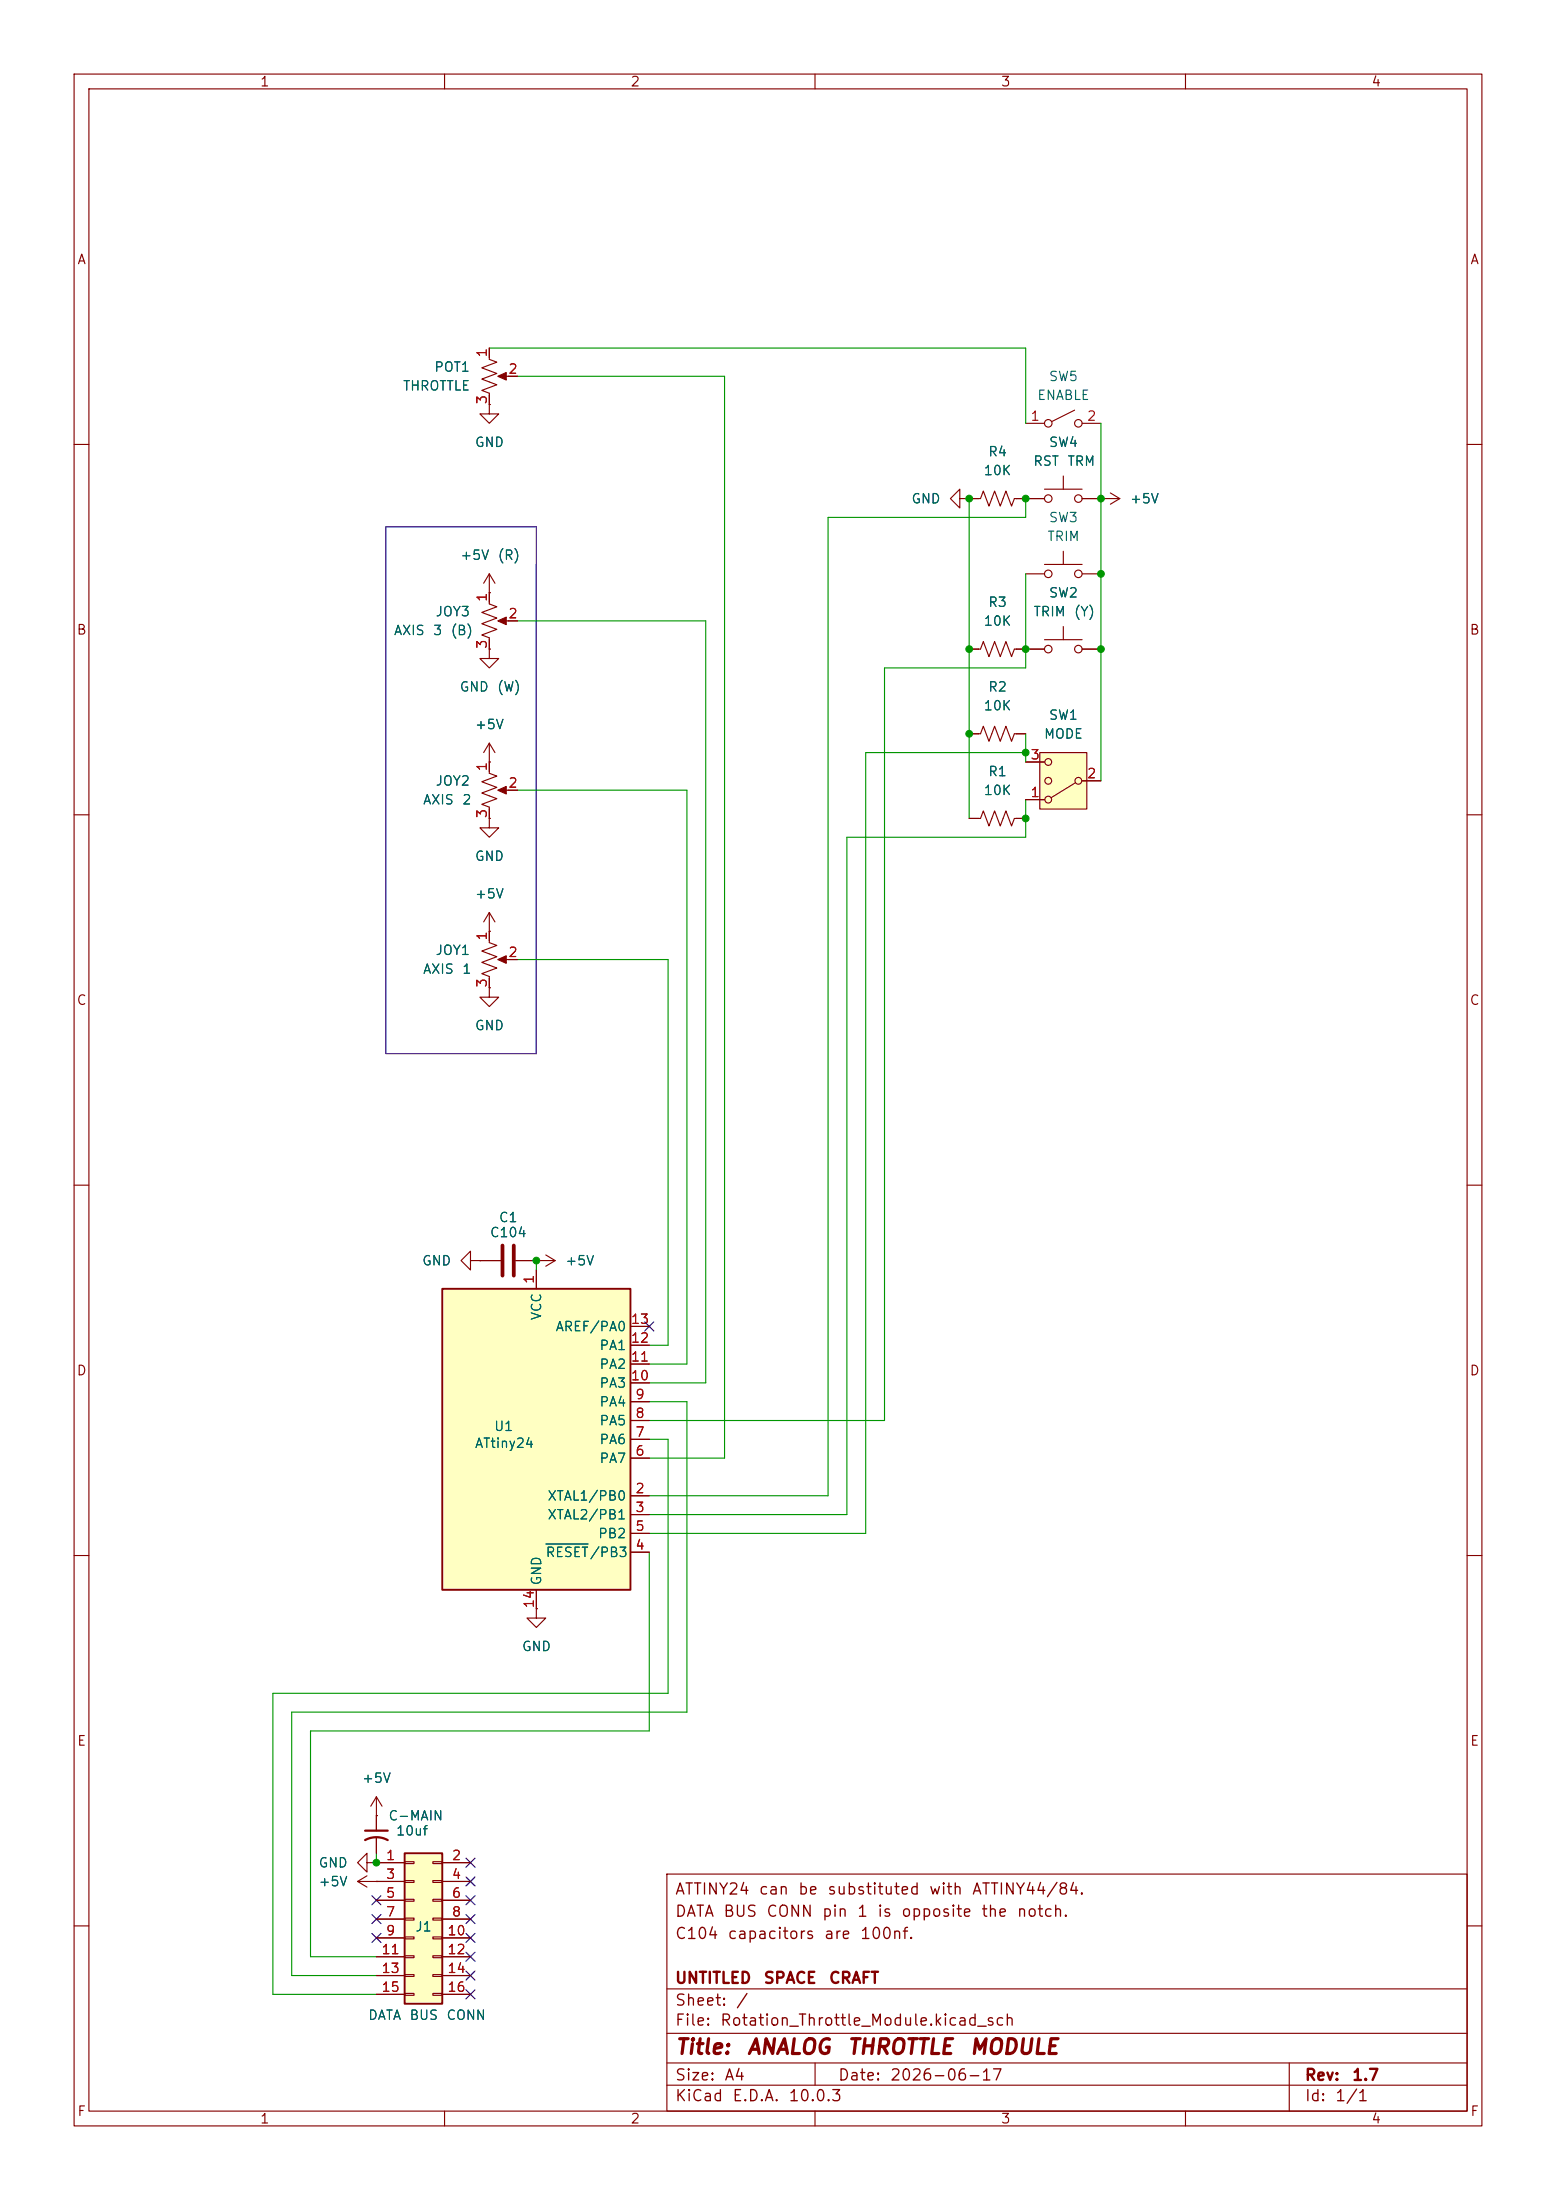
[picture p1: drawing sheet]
<svg xmlns="http://www.w3.org/2000/svg" width="210mm" height="297mm" viewBox="0 0 210 297" stroke-linecap="round" stroke-linejoin="round" font-family="sans-serif">
<g fill="none" stroke="#840000" stroke-width=".15">
<path d="M10 10h190v277h-190zM12 12h186v273h-186zM60 10v2M110 10v2M160 10v2M10 60h2M129.5 67.3v-1.3l-1.2 1.3 1.2 1.3v-1.3h1.3M130.8 67.3h.1M130.8 67.3h1.5l.4-1 .8 2 .7-2 .8 2 .8-2 .7 2 .4-1h1.5M198 60h2M130.8 87.6h1.5l.4-1 .8 2 .7-2 .8 2 .8-2 .7 2 .4-1h4.1M141 86.4h5"/>
<path d="M143.5 84.6v1.8M146 87.6h2.6M10 110h2M198 110h2M10 160h2M198 160h2M64.8 170.2h2.8M69.6 170.2h2.8M10 210h2M198 210h2M50.8 245.1h.1M50.8 242.6l-.8 1.2"/>
<path d="M50.8 242.6l.8 1.2M50.8 242.6v2.5M90 253h108v32h-108zM10 260h2M90 278.5h108M90 274.5h108M90 268.5h108M110 278.5v3M174 278.5v6.5M198 260h2M60 285v2M90 281.5h108"/>
<path d="M110 285v2M160 285v2"/>
<circle cx="141.5" cy="87.6" r=".51"/>
<circle cx="145.5" cy="87.6" r=".51"/>
</g>
<path d="M67.8 168.1v4.1M69.3 168.1v4.1" fill="none" stroke="#840000" stroke-width=".51"/>
<path d="M140.3 101.6h6.4v7.6h-6.4z" fill="#ffffc2"/>
<g fill="none" stroke="#840000" stroke-width=".15">
<path d="M66 54.6v1.3h1.3l-1.3 1.3-1.2-1.3h1.2M66 54.6h.1M66 47v1.5l1.1 .4-2.1 .8 2.1 .7-2.1 .8 2.1 .7-2.1 .8 1 .4v1.5M67.6 50.8h2.2M138.4 57.2h2.6M145 55.4l-3 1.5M146 57.2h2.6M66 77.5v4l1.1 .4-2.1 .8 2.1 .7-2.1 .8 2.1 .8-2.1 .7 1 .4v1.5M66 77.5l-.7 1.2M66 77.5l.8 1.2M138.4 67.3h2.6M138.4 77.5h2.6"/>
<path d="M141 76.2h5M141 66h5M143.5 64.3v1.7M143.5 74.4v1.8M146 67.3h5.1M146 77.5h2.6M148.6 67.3h.1M149.9 66.5l1.2 .8M151.1 67.3l-1.2 .8M66 80h.1M66 87.6v1.3h1.3l-1.3 1.3-1.2-1.3h1.2M66 87.6h.1"/>
<path d="M67.6 83.8h2.2M130.8 99.1h1.5l.4-1.1 .8 2.1 .7-2.1 .8 2.1 .8-2.1 .7 2.1 .4-1h1.5M66 100.3v4.1l1.1 .4-2.1 .7 2.1 .8-2.1 .8 2.1 .7-2.1 .8 1 .4v1.5M66 102.9h.1M66 110.5v1.3h1.3l-1.3 1.2-1.2-1.2h1.2M66 110.5h.1M66 100.3l-.7 1.3M66 100.3l.8 1.3M67.6 106.7h2.2M130.8 110.5h1.5l.4-1 .8 2 .7-2 .8 2 .8-2 .7 2 .4-1h1.5M138.4 108h2.6M138.4 102.9h2.6"/>
<path d="M140.3 101.6h6.4v7.6h-6.4zM145.2 105.7l-3.3 2M146 105.4h2.6M66 123.2v4.1l1.1 .3-2.1 .8 2.1 .8-2.1 .7 2.1 .8-2.1 .7 1 .4v1.6M66 125.7h.1M66 133.4v1.2h1.3l-1.3 1.3-1.2-1.3h1.2M66 133.4h.1M66 123.2l-.7 1.3M66 123.2l.8 1.3M67.6 129.5h2.2M63.5 170.2v-1.3l-1.3 1.3 1.3 1.3v-1.3h1.3M64.8 170.2h.1"/>
<path d="M72.4 170.2h.1M72.4 170.2h2.5M73.7 169.4l1.2 .8M74.9 170.2l-1.2 .7M50.8 245.1v2M50.8 248.2v2"/>
<circle cx="141.5" cy="57.2" r=".51"/>
<circle cx="145.5" cy="57.2" r=".51"/>
<circle cx="141.5" cy="67.3" r=".51"/>
<circle cx="141.5" cy="77.5" r=".51"/>
<circle cx="145.5" cy="67.3" r=".51"/>
<circle cx="145.5" cy="77.5" r=".51"/>
<circle cx="141.5" cy="102.9" r=".46"/>
<circle cx="141.5" cy="108" r=".46"/>
<circle cx="141.5" cy="105.4" r=".46"/>
<circle cx="145.5" cy="105.4" r=".46"/>
</g>
<g fill="#840000" stroke="#840000" stroke-width=".15">
<path d="M67.2 129.5l1.1-.5v1z"/>
<path d="M67.2 106.7l1.1-.5v1z"/>
<path d="M67.2 83.8l1.1-.5v1z"/>
<path d="M67.2 50.8l1.1-.5v1z"/>
</g>
<path d="M49.3 248.4a3.2 3.2 0 0 1 3 0M49.3 247.1h3" fill="none" stroke="#840000" stroke-width=".3"/>
<path d="M59.7 174h25.4v40.6h-25.4z" fill="#ffffc2"/>
<path d="M59.7 174h25.4v40.6h-25.4z" fill="none" stroke="#840000" stroke-width=".25"/>
<g fill="none" stroke="#840000" stroke-width=".15">
<path d="M72.4 171.5v2.5M85.1 179.1h2.5M85.1 196.9h2.5M85.1 194.3h2.5M85.1 191.8h2.5M85.1 189.2h2.5M85.1 186.7h2.5M85.1 184.2h2.5M85.1 181.6h2.5M72.4 214.6v2.6M85.1 201.9h2.5M85.1 204.5h2.5"/>
<path d="M85.1 209.6h2.5M85.1 207h2.5M48.3 254l1.2 .8M48.3 254h2.5M49.5 253.2l-1.2 .8M50.8 254h.1"/>
</g>
<path d="M73.7 208.4h5.7" fill="none" stroke="#006464" stroke-width=".15"/>
<path d="M54.6 250.2h5.1v20.3h-5.1z" fill="#ffffc2"/>
<path d="M54.6 250.2h5.1v20.3h-5.1z" fill="none" stroke="#840000" stroke-width=".25"/>
<g fill="none" stroke="#840000" stroke-width=".15">
<path d="M66 54.6h.1M66 47v1.3M66 53.3v1.3M68.6 50.8h1.2M130.8 67.3h.1M130.8 67.3h1.3M137.2 67.3h3.8M146 67.3h2.6M148.6 67.3h.1M66 80h.1M66 87.6h.1M66 80v1.3"/>
<path d="M66 86.4v1.2M68.6 83.8h1.2M130.8 87.6h1.3M130.8 99.1h1.3M137.2 87.6h3.8M137.2 99.1h1.2M146 87.6h2.6M66 102.9h.1M66 110.5h.1M66 102.9v1.2M66 109.2v1.3M68.6 106.7h1.2"/>
<path d="M130.8 110.5h1.3M137.2 110.5h1.2M138.4 108h2.6M138.4 102.9h2.6M146 105.4h2.6M66 125.7h.1M66 133.4h.1M66 125.7v1.3M66 132.1v1.3M68.6 129.5h1.2M64.8 170.2h.1M64.8 170.2h2.8"/>
<path d="M69.6 170.2h2.8M72.4 170.2h.1M72.4 171.5v2.5M85.1 179.1h2.5M85.1 196.9h2.5M85.1 194.3h2.5M85.1 191.8h2.5M85.1 189.2h2.5M85.1 186.7h2.5M85.1 184.2h2.5M85.1 181.6h2.5M72.4 217.2v1.2h1.3l-1.3 1.3-1.3-1.3h1.3"/>
<path d="M72.4 217.2h.1M72.4 214.6v2.6M85.1 201.9h2.5M85.1 204.5h2.5M85.1 209.6h2.5M85.1 207h2.5M49.5 251.5v-1.3l-1.2 1.3 1.2 1.2v-1.2h1.3M50.8 251.5h.1M50.8 254h.1M50.8 245.1h.1M50.8 251.5h3.8M50.8 254h3.8"/>
<path d="M50.8 256.5h3.8M50.8 259.1h3.8M50.8 245.1v2M50.8 248.2v2M54.6 251.3h1.3v.3h-1.3zM54.6 253.9h1.3v.2h-1.3zM54.6 256.4h1.3v.3h-1.3zM54.6 259h1.3v.2h-1.3zM58.4 251.3h1.3v.3h-1.3zM58.4 253.9h1.3v.2h-1.3zM58.4 256.4h1.3v.3h-1.3zM58.4 259h1.3v.2h-1.3z"/>
<path d="M59.7 251.5h3.8M59.7 254h3.8M59.7 256.5h3.8M59.7 259.1h3.8M50.8 261.6h3.8M50.8 264.2h3.8M50.8 266.7h3.8M50.8 269.2h3.8M54.6 261.5h1.3v.2h-1.3zM54.6 264h1.3v.3h-1.3zM54.6 266.6h1.3v.2h-1.3zM54.6 269.1h1.3v.3h-1.3z"/>
<path d="M58.4 261.5h1.3v.2h-1.3zM58.4 264h1.3v.3h-1.3zM58.4 266.6h1.3v.2h-1.3zM58.4 269.1h1.3v.3h-1.3zM59.7 261.6h3.8M59.7 264.2h3.8M59.7 266.7h3.8M59.7 269.2h3.8"/>
</g>
<path d="M52.1 71.1h20.3v71.1h-20.3z" fill="none" stroke="#0000c2" stroke-width=".15"/>
<g fill="none" stroke="#009600" stroke-width=".15">
<path d="M66 47h72.4v10.2M69.8 50.8h28v146.1h-10.2M148.6 57.2v48.2M130.8 67.3v43.2M138.4 77.5v12.7h-19v101.6h-31.8M138.4 67.3v2.6h-26.6v132h-24.2M69.8 83.8h25.4v102.9h-7.6M138.4 99.1v3.8M69.8 106.7h22.9v77.5h-5.1M138.4 108v5h-24.1v91.5h-26.7M138.4 101.6h-21.6v105.4h-29.2M69.8 129.5h20.4v52.1h-2.6"/>
<path d="M72.4 170.2v1.3M87.6 189.2h5.1v41.9h-53.3v35.6h11.4M87.6 194.3h2.6v34.3h-53.4v40.6h14M87.6 209.6v24.1h-45.7v30.5h8.9M50.8 250.2v1.3"/>
</g>
<g fill="none" stroke="#000084" stroke-width=".15">
<path d="M87 178.5l1.2 1.2M88.2 178.5l-1.2 1.2M50.2 258.5l1.2 1.2M50.2 255.9l1.2 1.2M51.4 258.5l-1.2 1.2M51.4 255.9l-1.2 1.2M62.9 253.4l1.2 1.2M62.9 255.9l1.2 1.2M62.9 258.5l1.2 1.2M62.9 250.9l1.2 1.2M64.1 253.4l-1.2 1.2M64.1 255.9l-1.2 1.2"/>
<path d="M64.1 258.5l-1.2 1.2M64.1 250.9l-1.2 1.2M50.2 261l1.2 1.2M51.4 261l-1.2 1.2M62.9 261l1.2 1.2M62.9 268.6l1.2 1.2M62.9 266.1l1.2 1.2M62.9 263.6l1.2 1.2M64.1 261l-1.2 1.2M64.1 268.6l-1.2 1.2M64.1 266.1l-1.2 1.2M64.1 263.6l-1.2 1.2"/>
</g>
<path d="M73.7 208.4h5.7" fill="none" stroke="#006464" stroke-width=".15"/>
<g fill="#009600" stroke="#009600" stroke-width=".13">
<circle cx="50.8" cy="251.5" r=".46"/>
<circle cx="130.8" cy="99.1" r=".46"/>
<circle cx="138.4" cy="87.6" r=".46"/>
<circle cx="148.6" cy="87.6" r=".46"/>
<circle cx="148.6" cy="77.5" r=".46"/>
<circle cx="130.8" cy="67.3" r=".46"/>
<circle cx="138.4" cy="67.3" r=".46"/>
<circle cx="138.4" cy="101.6" r=".46"/>
<circle cx="148.6" cy="67.3" r=".46"/>
<circle cx="138.4" cy="110.5" r=".46"/>
<circle cx="130.8" cy="87.6" r=".46"/>
<circle cx="72.4" cy="170.2" r=".46"/>
</g>
<g font-size="2" fill="#840000">
<text x="91" y="277.8">Title:</text>
<text x="100.7" y="277.8">ANALOG</text>
<text x="114.2" y="277.8">THROTTLE</text>
<text x="130.7" y="277.8">MODULE</text>
</g>
<g font-size="1.5" fill="#840000">
<text x="91" y="256.1">ATTINY24</text>
<text x="102.3" y="256.1">can</text>
<text x="107.6" y="256.1">be</text>
<text x="111.6" y="256.1">substituted</text>
<text x="125.3" y="256.1">with</text>
<text x="131.1" y="256.1">ATTINY44/84.</text>
<text x="91" y="262.1">C104</text>
<text x="91" y="259.1">DATA</text>
<text x="97.5" y="259.1">BUS</text>
<text x="98.1" y="262.1">capacitors</text>
<text x="103.3" y="259.1">CONN</text>
<text x="110.8" y="259.1">pin</text>
<text x="111.1" y="262.1">are</text>
<text x="115.6" y="259.1">1</text>
<text x="116" y="262.1">100nf.</text>
<text x="118.3" y="259.1">is</text>
<text x="121.5" y="259.1">opposite</text>
<text x="132.3" y="259.1">the</text>
<text x="137.1" y="259.1">notch.</text>
<text x="91" y="268.1">UNTITLED</text>
<text x="103" y="268.1">SPACE</text>
<text x="111.8" y="268.1">CRAFT</text>
<text x="91" y="273.8">File:</text>
<text x="91" y="271.1">Sheet:</text>
<text x="97.1" y="273.8">Rotation_Throttle_Module.kicad_sch</text>
<text x="99.2" y="271.1">/</text>
<text x="91" y="281.2">Size:</text>
<text x="97.7" y="281.2">A4</text>
<text x="113" y="281.2">Date:</text>
<text x="120" y="281.2">2026-06-17</text>
<text x="176" y="281.2">Rev:</text>
<text x="182.4" y="281.2">1.7</text>
<text x="91" y="284">KiCad</text>
<text x="98.7" y="284">E.D.A.</text>
<text x="106.3" y="284">10.0.3</text>
<text x="176" y="284">Id:</text>
<text x="180.1" y="284">1/1</text>
</g>
<g font-size="1.3" fill="#840000">
<text x="35" y="12">1</text>
<text x="85" y="12">2</text>
<text x="135" y="12">3</text>
<text x="185" y="12">4</text>
<text x="10.3" y="36">A</text>
<text x="198.4" y="36">A</text>
<text x="10.3" y="86">B</text>
<text x="198.3" y="86">B</text>
<text x="10.3" y="136">C</text>
<text x="198.3" y="136">C</text>
<text x="10.3" y="186">D</text>
<text x="198.3" y="186">D</text>
<text x="10.3" y="236">E</text>
<text x="198.3" y="236">E</text>
<text x="10.3" y="286">F</text>
<text x="35" y="287">1</text>
<text x="85" y="287">2</text>
<text x="135" y="287">3</text>
<text x="185" y="287">4</text>
<text x="198.4" y="286">F</text>
</g>
<g font-size="1.3" fill="#006464">
<text x="54.3" y="53">THROTTLE</text>
<text x="58.5" y="50.5">POT1</text>
<text x="141.5" y="51.8">SW5</text>
<text x="139.9" y="54.3">ENABLE</text>
<text x="64" y="60.7">GND</text>
<text x="132.7" y="64.5">10K</text>
<text x="133.3" y="61.9">R4</text>
<text x="139.4" y="63.2">RST</text>
<text x="141.5" y="60.7">SW4</text>
<text x="144" y="63.2">TRM</text>
<text x="122.9" y="68.3">GND</text>
<text x="141.5" y="70.8">SW3</text>
<text x="152.4" y="68.3">+5V</text>
<text x="62" y="75.9">+5V</text>
<text x="67.1" y="75.9">(R)</text>
<text x="141.3" y="73.4">TRIM</text>
<text x="58.7" y="83.5">JOY3</text>
<text x="133.3" y="82.3">R3</text>
<text x="139.4" y="83.5">TRIM</text>
<text x="141.5" y="81">SW2</text>
<text x="144.9" y="83.5">(Y)</text>
<text x="53.1" y="86.1">AXIS</text>
<text x="58.3" y="86.1">3</text>
<text x="60.7" y="86.1">(B)</text>
<text x="132.7" y="84.8">10K</text>
<text x="61.9" y="93.7">GND</text>
<text x="67" y="93.7">(W)</text>
<text x="133.3" y="93.7">R2</text>
<text x="64" y="98.8">+5V</text>
<text x="132.7" y="96.2">10K</text>
<text x="140.8" y="100">MODE</text>
<text x="141.5" y="97.5">SW1</text>
<text x="58.7" y="106.4">JOY2</text>
<text x="132.7" y="107.7">10K</text>
<text x="133.3" y="105.1">R1</text>
<text x="57" y="108.9">AXIS</text>
<text x="62.3" y="108.9">2</text>
<text x="64" y="116.5">GND</text>
<text x="64" y="121.6">+5V</text>
<text x="57" y="131.8">AXIS</text>
<text x="58.7" y="129.2">JOY1</text>
<text x="62.3" y="131.8">1</text>
<text x="64" y="139.4">GND</text>
<text x="66" y="167.3">C104</text>
<text x="67.2" y="165.3">C1</text>
<text x="56.9" y="171.2">GND</text>
<text x="76.2" y="171.2">+5V</text>
<text x="73.4" y="178.3" transform="rotate(-90 73.4 178.3)">VCC</text>
<text x="74.9" y="180">AREF/PA0</text>
<text x="80.8" y="185.1">PA2</text>
<text x="80.8" y="182.6">PA1</text>
<text x="80.8" y="190.2">PA4</text>
<text x="80.8" y="187.7">PA3</text>
<text x="64" y="195.8">ATtiny24</text>
<text x="66.6" y="193.5">U1</text>
<text x="80.8" y="197.8">PA7</text>
<text x="80.8" y="195.3">PA6</text>
<text x="80.8" y="192.7">PA5</text>
<text x="73.8" y="202.9">XTAL1/PB0</text>
<text x="73.8" y="205.4">XTAL2/PB1</text>
<text x="80.6" y="208">PB2</text>
<text x="73.4" y="214.1" transform="rotate(-90 73.4 214.1)">GND</text>
<text x="73.6" y="210.5">RESET/PB3</text>
<text x="70.4" y="223.2">GND</text>
<text x="48.8" y="241">+5V</text>
<text x="52.3" y="246.1">C-MAIN</text>
<text x="53.3" y="248.1">10uf</text>
<text x="42.9" y="255">+5V</text>
<text x="42.9" y="252.4">GND</text>
<text x="56" y="261.1">J1</text>
<text x="49.6" y="273">DATA</text>
<text x="55.2" y="273">BUS</text>
<text x="60.2" y="273">CONN</text>
</g>
<g font-size="1.3" fill="#a90000">
<text x="66" y="48.3" transform="rotate(-90 66 48.3)">1</text>
<text x="68.5" y="50.8">2</text>
<text x="66" y="54.7" transform="rotate(-90 66 54.7)">3</text>
<text x="139" y="57.1">1</text>
<text x="146.6" y="57.1">2</text>
<text x="66" y="81.4" transform="rotate(-90 66 81.4)">1</text>
<text x="68.5" y="83.8">2</text>
<text x="66" y="87.7" transform="rotate(-90 66 87.7)">3</text>
<text x="66" y="104.2" transform="rotate(-90 66 104.2)">1</text>
<text x="68.5" y="106.7">2</text>
<text x="139" y="107.9">1</text>
<text x="139" y="102.8">3</text>
<text x="146.6" y="105.4">2</text>
<text x="66" y="110.6" transform="rotate(-90 66 110.6)">3</text>
<text x="66" y="127.1" transform="rotate(-90 66 127.1)">1</text>
<text x="68.5" y="129.5">2</text>
<text x="66" y="133.4" transform="rotate(-90 66 133.4)">3</text>
<text x="72.4" y="173.4" transform="rotate(-90 72.4 173.4)">1</text>
<text x="85" y="179">13</text>
<text x="85" y="184.1">11</text>
<text x="85" y="181.6">12</text>
<text x="85" y="186.7">10</text>
<text x="85.7" y="191.7">8</text>
<text x="85.7" y="189.2">9</text>
<text x="85.7" y="196.8">6</text>
<text x="85.7" y="194.3">7</text>
<text x="85.7" y="201.9">2</text>
<text x="85.7" y="204.4">3</text>
<text x="85.7" y="209.5">4</text>
<text x="85.7" y="207">5</text>
<text x="72.4" y="217.2" transform="rotate(-90 72.4 217.2)">14</text>
<text x="52" y="251.4">1</text>
<text x="60.9" y="251.4">2</text>
<text x="52" y="254">3</text>
<text x="52" y="256.5">5</text>
<text x="60.9" y="254">4</text>
<text x="60.9" y="256.5">6</text>
<text x="52" y="259.1">7</text>
<text x="52" y="261.6">9</text>
<text x="60.3" y="261.6">10</text>
<text x="60.9" y="259.1">8</text>
<text x="51.4" y="264.1">11</text>
<text x="51.4" y="266.7">13</text>
<text x="51.4" y="269.2">15</text>
<text x="60.3" y="264.1">12</text>
<text x="60.3" y="266.7">14</text>
<text x="60.3" y="269.2">16</text>
</g>
</svg>
